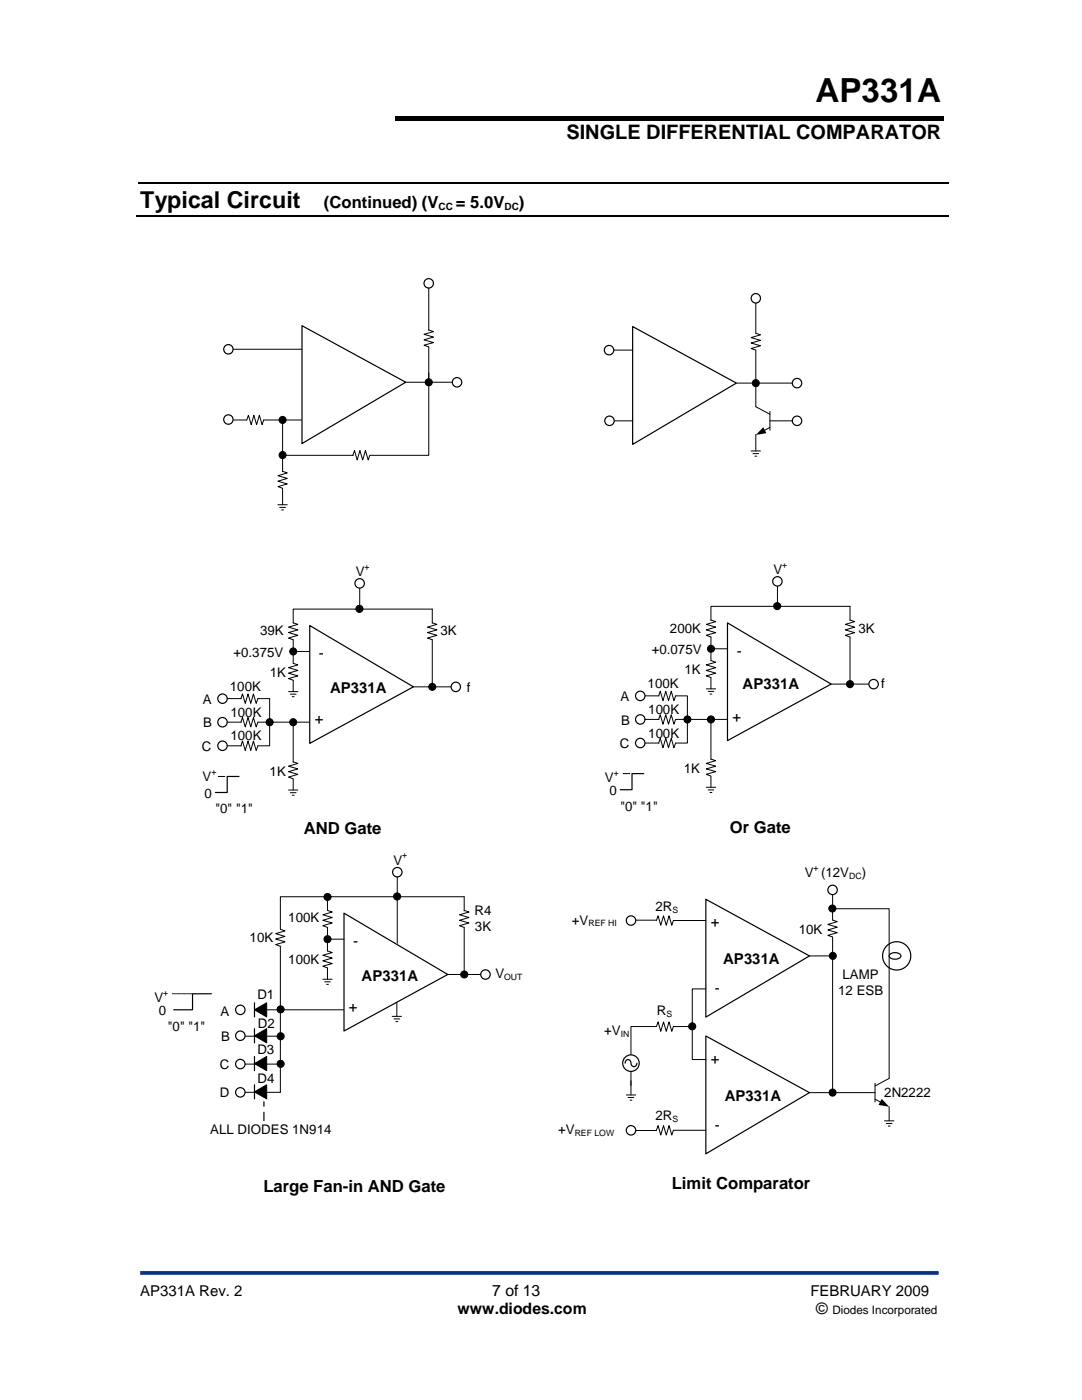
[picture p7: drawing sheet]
<svg xmlns="http://www.w3.org/2000/svg" width="216mm" height="279mm" viewBox="0 0 216 279" stroke-linecap="round" stroke-linejoin="round" font-family="sans-serif">
<path d="M78.8 23.1h109.5v1h-109.5z" fill="#000"/>
<path d="M28 254h159.3" fill="none" stroke="#039" stroke-width=".75" stroke-linecap="butt"/>
<path d="M27.5 36.6h161.8" fill="none" stroke="#000" stroke-width=".32"/>
<path d="M27.3 43.1h162" fill="none" stroke="#000" stroke-width=".34"/>
<path d="M60.3 65l20.7 11.3-20.7 12.2z" fill="none" stroke="#000" stroke-width=".24"/>
<path d="M46.5 69.7h13.8" fill="none" stroke="#000" stroke-width=".2"/>
<circle cx="45.6" cy="69.7" r=".94" fill="#fff"/>
<circle cx="45.6" cy="69.7" r=".94" fill="none" stroke="#000" stroke-width=".24"/>
<path d="M52.6 83.8h7.6" fill="none" stroke="#000" stroke-width=".2"/>
<circle cx="45.6" cy="83.7" r=".94" fill="#fff"/>
<circle cx="45.6" cy="83.7" r=".94" fill="none" stroke="#000" stroke-width=".24"/>
<g fill="none" stroke="#000" stroke-width=".2">
<path d="M80.9 76.3h9.4M85.6 65.8l.9 .4-1.9 .5 1.9 .6-1.9 .5 1.9 .6-1.9 .5 1 .3v7.1"/>
<circle cx="85.5" cy="76.3" r=".71"/>
</g>
<circle cx="85.5" cy="76.3" r=".71" fill="#000"/>
<circle cx="85.5" cy="56.5" r=".94" fill="#fff"/>
<circle cx="85.5" cy="56.5" r=".94" fill="none" stroke="#000" stroke-width=".24"/>
<path d="M85.6 57.5v8.4M56.4 97.5v3.2M55.5 100.7h1.8M55.8 101.3h1.2M56.2 101.8h.4" fill="none" stroke="#000" stroke-width=".2"/>
<circle cx="91.2" cy="76.3" r=".94" fill="#fff"/>
<circle cx="91.2" cy="76.3" r=".94" fill="none" stroke="#000" stroke-width=".24"/>
<g fill="none" stroke="#000" stroke-width=".2">
<path d="M85.6 74.4v16.5h-11.8l-.3 .9-.6-1.9-.5 1.9-.6-1.9-.5 1.9-.6-1.9-.3 1M147 76.5h11.3M46.6 83.8h2.6l.4-.9 .5 1.9 .6-1.9 .5 1.9 .6-1.9 .5 1.9 .3-1M56.4 94.1l.9 .3-1.8 .5 1.8 .6-1.8 .5 1.8 .6-1.8 .5 .9 .4M56.4 83.9v10.2M56.4 90.9h14.1"/>
<circle cx="56.4" cy="90.8" r=".7"/>
<circle cx="56.4" cy="83.8" r=".7"/>
</g>
<g fill="#000">
<circle cx="56.4" cy="90.8" r=".7"/>
<circle cx="56.4" cy="83.8" r=".7"/>
</g>
<circle cx="159" cy="76.5" r=".94" fill="#fff"/>
<circle cx="159" cy="76.5" r=".94" fill="none" stroke="#000" stroke-width=".24"/>
<circle cx="150.8" cy="76.5" r=".7" fill="#000"/>
<g fill="none" stroke="#000" stroke-width=".2">
<path d="M150.8 60.5v6l.9 .3-1.8 .6 1.8 .5-1.8 .6 1.8 .5-1.8 .6 .9 .3v11.3"/>
<circle cx="150.8" cy="76.5" r=".7"/>
</g>
<circle cx="150.8" cy="59.5" r=".94" fill="#fff"/>
<circle cx="150.8" cy="59.5" r=".94" fill="none" stroke="#000" stroke-width=".24"/>
<path d="M122.4 69.9h3.8" fill="none" stroke="#000" stroke-width=".2"/>
<circle cx="121.5" cy="69.9" r=".94" fill="#fff"/>
<circle cx="121.5" cy="69.9" r=".94" fill="none" stroke="#000" stroke-width=".24"/>
<path d="M122.5 84h3.7" fill="none" stroke="#000" stroke-width=".2"/>
<circle cx="121.6" cy="84" r=".94" fill="#fff"/>
<g fill="none" stroke="#000" stroke-width=".24">
<path d="M126.2 65.2l20.7 11.3-20.7 12.2z"/>
<circle cx="121.6" cy="84" r=".94"/>
</g>
<path d="M153.6 84h4.7" fill="none" stroke="#000" stroke-width=".2"/>
<circle cx="159" cy="84" r=".94" fill="#fff"/>
<circle cx="159" cy="84" r=".94" fill="none" stroke="#000" stroke-width=".24"/>
<path d="M149.9 90h1.8M150.2 90.5h1.2M150.6 91h.4M150.8 86.7v3.3M150.8 81.2l2.8 1.5M153.6 82.1v3.8M153.6 85.3l-1.1 .6M82.5 137.1h7.5" fill="none" stroke="#000" stroke-width=".2"/>
<path d="M152.3 85.3l.6 1.1-2.1 .4z" fill="#000"/>
<circle cx="91" cy="137.1" r=".94" fill="#fff"/>
<circle cx="91" cy="137.1" r=".94" fill="none" stroke="#000" stroke-width=".24"/>
<circle cx="86.3" cy="137.1" r=".7" fill="#000"/>
<g fill="none" stroke="#000" stroke-width=".2">
<path d="M86.3 124.3l.9 .3-1.9 .6 1.9 .5-1.9 .5 1.9 .6-1.9 .5 1 .4v9.4M86.3 121.6v2.8M51.5 144.1h10.2"/>
<circle cx="86.3" cy="137.1" r=".7"/>
</g>
<circle cx="44.4" cy="144.1" r=".94" fill="#fff"/>
<g fill="none" stroke="#000" stroke-width=".24">
<path d="M61.8 124.8l20.7 12.3-20.7 11.3z"/>
<circle cx="44.4" cy="144.1" r=".94"/>
</g>
<g fill="none" stroke="#000" stroke-width=".2">
<path d="M71.8 116.5v5M48.1 139.4l.3-.9 .5 1.9 .6-1.9 .5 1.9 .6-1.9 .5 1.9 .4-1M58.5 124.3l.9 .3-1.8 .6 1.8 .5-1.8 .5 1.8 .6-1.8 .5 .9 .4v4.7l.9 .3-1.8 .5 1.8 .6-1.8 .5 1.8 .6-1.8 .5 .9 .4M58.5 130h3.3M86.3 121.6h-27.8v2.8M48.1 144.1l.3-.9 .5 1.9 .6-1.9 .5 1.9 .6-1.9 .5 1.9 .4-1"/>
<circle cx="58.5" cy="130" r=".7"/>
<circle cx="71.7" cy="121.5" r=".71"/>
</g>
<g fill="#000">
<circle cx="58.5" cy="130" r=".7"/>
<circle cx="71.7" cy="121.5" r=".71"/>
</g>
<circle cx="71.8" cy="116.4" r=".94" fill="#fff"/>
<circle cx="71.8" cy="116.4" r=".94" fill="none" stroke="#000" stroke-width=".24"/>
<g fill="none" stroke="#000" stroke-width=".2">
<path d="M45.3 139.4h2.9M51.5 139.4h2.3v9.4h-2.3l-.4 1-.5-1.9-.6 1.9-.5-1.9-.6 1.9-.5-1.9-.3 .9M57.6 138h1.8M57.9 138.5h1.2M58.3 139h.4M58.5 135.8v2.2M45.3 144.1h2.9M45.3 148.8h2.9M57.6 157.7h1.8M57.9 158.2h1.2M58.3 158.7h.4M58.5 152l.9 .4-1.8 .5 1.8 .6-1.8 .5 1.8 .5-1.8 .6 .9 .3v2.3"/>
<path d="M58.5 144.1v8"/>
<circle cx="53.8" cy="144.1" r=".7"/>
<circle cx="58.5" cy="144.1" r=".7"/>
</g>
<g fill="#000">
<circle cx="53.8" cy="144.1" r=".7"/>
<circle cx="58.5" cy="144.1" r=".7"/>
</g>
<circle cx="44.4" cy="148.8" r=".94" fill="#fff"/>
<circle cx="44.4" cy="148.8" r=".94" fill="none" stroke="#000" stroke-width=".24"/>
<circle cx="44.4" cy="139.4" r=".94" fill="#fff"/>
<g fill="none" stroke="#000" stroke-width=".24">
<path d="M47.7 155h-2.4v3.2h-2.3"/>
<circle cx="44.4" cy="139.4" r=".94"/>
</g>
<path d="M165.8 136.5h7.6M43.6 155h1.3" fill="none" stroke="#000" stroke-width=".2"/>
<circle cx="174.3" cy="136.5" r=".94" fill="#fff"/>
<circle cx="174.3" cy="136.5" r=".94" fill="none" stroke="#000" stroke-width=".24"/>
<circle cx="169.6" cy="136.5" r=".7" fill="#000"/>
<g fill="none" stroke="#000" stroke-width=".2">
<path d="M169.6 123.7l.9 .4-1.8 .5 1.8 .6-1.8 .5 1.8 .6-1.8 .5 .9 .3v9.4M169.6 121v2.8M134.8 143.6h10.3"/>
<circle cx="169.6" cy="136.5" r=".7"/>
</g>
<circle cx="127.8" cy="143.6" r=".94" fill="#fff"/>
<g fill="none" stroke="#000" stroke-width=".24">
<path d="M145.2 124.3l20.6 12.2-20.6 11.3z"/>
<circle cx="127.8" cy="143.6" r=".94"/>
</g>
<g fill="none" stroke="#000" stroke-width=".2">
<path d="M155.1 116.1v4.8M131.4 138.9l.3-1 .6 1.9 .5-1.9 .6 1.9 .5-1.9 .6 1.9 .3-.9M141.9 129.5h3.3M141.9 123.7l.9 .4-1.9 .5 1.9 .6-1.9 .5 1.9 .6-1.9 .5 1 .3v4.7l.9 .4-1.9 .5 1.9 .5-1.9 .6 1.9 .5-1.9 .6 1 .3M169.6 121h-27.7v2.8M131.4 143.6l.3-1 .6 1.9 .5-1.9 .6 1.9 .5-1.9 .6 1.9 .3-.9"/>
<circle cx="141.9" cy="129.5" r=".7"/>
<circle cx="155.1" cy="121" r=".71"/>
</g>
<g fill="#000">
<circle cx="141.9" cy="129.5" r=".7"/>
<circle cx="155.1" cy="121" r=".71"/>
</g>
<circle cx="155.1" cy="116" r=".94" fill="#fff"/>
<circle cx="155.1" cy="116" r=".94" fill="none" stroke="#000" stroke-width=".24"/>
<g fill="none" stroke="#000" stroke-width=".2">
<path d="M128.7 138.9h2.8M134.8 138.9h2.4v9.4h-2.4l-.3 .9-.6-1.9-.5 1.9-.6-1.9-.5 1.9-.6-1.9-.3 1M140.9 137.5h1.9M141.3 138h1.1M141.7 138.5h.3M141.9 135.2v2.3M128.7 143.6h2.8M128.7 148.3h2.8M140.9 157.1h1.9M141.3 157.6h1.1M141.7 158.2h.3M141.9 151.5l.9 .3-1.9 .6 1.9 .5-1.9 .6 1.9 .5-1.9 .5 1 .4v2.2"/>
<path d="M141.9 143.6v8"/>
<circle cx="137.2" cy="143.6" r=".7"/>
<circle cx="141.9" cy="143.6" r=".71"/>
</g>
<g fill="#000">
<circle cx="137.2" cy="143.6" r=".7"/>
<circle cx="141.9" cy="143.6" r=".71"/>
</g>
<circle cx="127.8" cy="148.3" r=".94" fill="#fff"/>
<circle cx="127.8" cy="148.3" r=".94" fill="none" stroke="#000" stroke-width=".24"/>
<circle cx="127.8" cy="138.9" r=".94" fill="#fff"/>
<g fill="none" stroke="#000" stroke-width=".24">
<path d="M128.5 154.4h-2.4v3.2h-2.3"/>
<circle cx="127.8" cy="138.9" r=".94"/>
</g>
<path d="M124.3 154.4h1.3M89.3 194.5h6.6" fill="none" stroke="#000" stroke-width=".2"/>
<circle cx="96.9" cy="194.5" r=".94" fill="#fff"/>
<g fill="none" stroke="#000" stroke-width=".24">
<path d="M68.6 182.2l20.7 12.3-20.7 11.3z"/>
<circle cx="96.9" cy="194.5" r=".94"/>
</g>
<g fill="#000">
<circle cx="79.2" cy="178.9" r=".71"/>
<circle cx="65.3" cy="187.4" r=".7"/>
<circle cx="92.6" cy="194.5" r=".71"/>
</g>
<g fill="none" stroke="#000" stroke-width=".2">
<path d="M79.3 174.2v14.1M65.3 187.4h3.3M92.6 181.7l1 .3-1.9 .6 1.9 .5-1.9 .6 1.9 .5-1.9 .5 .9 .4v9.4M92.6 181.8v-2.8h-27.3v2.7l1 .3-1.9 .6 1.9 .5-1.9 .6 1.9 .5-1.9 .5 .9 .4v4.7l1 .3-1.9 .5 1.9 .6-1.9 .5 1.9 .6-1.9 .5 .9 .4M52.2 201.5h16.4"/>
<circle cx="79.2" cy="178.9" r=".71"/>
<circle cx="65.3" cy="187.4" r=".7"/>
<circle cx="92.6" cy="194.5" r=".71"/>
</g>
<circle cx="79.3" cy="174.1" r=".94" fill="#fff"/>
<g fill="none" stroke="#000" stroke-width=".24">
<path d="M42.2 198.3h-3.8v3.2h-3.8M50.8 200.1v2.8M50.8 205.3v2.8M50.8 210.8v2.9M50.8 216.5v2.8"/>
<circle cx="79.3" cy="174.1" r=".94"/>
</g>
<g fill="none" stroke="#000" stroke-width=".2">
<path d="M65.3 179h-9.4v6.5l1 .3-1.9 .5 1.9 .6-1.9 .5 1.9 .6-1.9 .5 .9 .3v29.2h-7M64.4 195.4h1.9M64.8 195.9h1.1M65.2 196.4h.3M65.3 193.2v2.2M48.9 206.8h7.1M48.9 212.4h7.1M50.8 201.5l2.4-1.4v2.8zM50.8 206.7l2.4-1.4v2.8zM50.8 212.3l2.4-1.5v2.9zM50.8 217.9l2.4-1.4v2.8z"/>
<circle cx="56" cy="201.4" r=".7"/>
<circle cx="56" cy="212.3" r=".71"/>
<circle cx="56" cy="206.8" r=".71"/>
</g>
<g fill="#000">
<path d="M50.8 201.5l2.4-1.4v2.8zM50.8 206.7l2.4-1.4v2.8zM50.8 212.3l2.4-1.5v2.9zM50.8 217.9l2.4-1.4v2.8z"/>
<circle cx="56" cy="201.4" r=".7"/>
<circle cx="56" cy="212.3" r=".71"/>
<circle cx="56" cy="206.8" r=".71"/>
</g>
<path d="M34.4 198.3h4" fill="none" stroke="#000" stroke-width=".2" stroke-dasharray=".1 .2"/>
<circle cx="48" cy="201.5" r=".94" fill="#fff"/>
<circle cx="48" cy="201.5" r=".94" fill="none" stroke="#000" stroke-width=".24"/>
<circle cx="48" cy="206.7" r=".94" fill="#fff"/>
<circle cx="48" cy="206.7" r=".94" fill="none" stroke="#000" stroke-width=".24"/>
<circle cx="48" cy="212.4" r=".94" fill="#fff"/>
<circle cx="48" cy="212.4" r=".94" fill="none" stroke="#000" stroke-width=".24"/>
<circle cx="48" cy="218" r=".94" fill="#fff"/>
<g fill="none" stroke="#000" stroke-width=".24">
<path d="M140.8 179.5l20.7 11.3-20.7 12.2zM140.8 206.8l20.7 11.3-20.7 12.2z"/>
<circle cx="48" cy="218" r=".94"/>
</g>
<path d="M52.7 223.6v-3.7" fill="none" stroke="#000" stroke-width=".24" stroke-dasharray="1.7 1.2"/>
<g fill="#000">
<circle cx="65.3" cy="179" r=".71"/>
<circle cx="166.1" cy="181.3" r=".7"/>
<circle cx="166.2" cy="190.8" r=".7"/>
</g>
<g fill="none" stroke="#000" stroke-width=".2">
<path d="M166.1 178.5v5.1l1 .3-1.9 .6 1.9 .5-1.9 .6 1.9 .5-1.9 .6 .9 .3v31.1M161.4 190.8h4.7M166.7 181.4h10.7v33.8M78.3 202.8h1.8M78.6 203.3h1.2M79 203.9h.4M79.2 200v2.8M161.4 218.1h13.2"/>
<circle cx="65.3" cy="179" r=".71"/>
<circle cx="166.1" cy="181.3" r=".7"/>
<circle cx="166.2" cy="190.8" r=".7"/>
</g>
<circle cx="166.1" cy="177.6" r=".94" fill="#fff"/>
<g fill="none" stroke="#000" stroke-width=".24">
<circle cx="166.1" cy="177.6" r=".94"/>
<circle cx="178.9" cy="190.8" r="2.82"/>
</g>
<g fill="#000">
<path d="M175.9 219.3l1.5 1.6-2.1-.4z"/>
<circle cx="166.1" cy="218" r=".7"/>
</g>
<g fill="none" stroke="#000" stroke-width=".2">
<path d="M174.6 216.2v3.7M174.6 219.4l1.2 .6M177.4 215.2l-2.8 1.5M176.5 223.7h1.9M176.8 224.2h1.2M177.2 224.7h.4M177.4 220.9v2.8"/>
<circle cx="166.1" cy="218" r=".7"/>
</g>
<path d="M177.5 190.5a1.49 1.49 0 0 1 2.3 .3 1.38 1.38 0 0 1-2.4 0z" fill-rule="evenodd" fill="#fff"/>
<path d="M177.5 190.5a1.49 1.49 0 0 1 2.3 .3 1.38 1.38 0 0 1-2.4 0z" fill="none" stroke="#000" stroke-width=".24"/>
<path d="M126.9 183.6h4.1M131 183.7l.3-.9 .5 1.9 .6-1.9 .5 1.9 .6-1.9 .5 1.9 .4-1h6.4M140.8 197.4h-2.7v14.1h2.7M138.4 204.9h-4l-.4 .9-.5-1.9-.6 1.9-.5-1.9-.6 1.9-.5-1.9-.3 1h-5.1v5.6M126.9 225.6h4.1M131 225.6l.3-1 .5 1.9 .6-1.9 .5 1.9 .6-1.9 .5 1.9 .4-.9h6.4" fill="none" stroke="#000" stroke-width=".2"/>
<circle cx="125.9" cy="183.7" r=".94" fill="#fff"/>
<circle cx="125.9" cy="183.7" r=".94" fill="none" stroke="#000" stroke-width=".24"/>
<circle cx="125.9" cy="225.6" r=".94" fill="#fff"/>
<circle cx="125.9" cy="225.6" r=".94" fill="none" stroke="#000" stroke-width=".24"/>
<circle cx="125.9" cy="212.2" r="1.65" fill="#fff"/>
<g fill="none" stroke="#000" stroke-width=".24">
<path d="M124.7 212.2a.6 .6 0 0 1 .6-.7 .6 .6 0 0 1 .6 .7 .6 .6 0 0 0 .6 .7 .6 .6 0 0 0 .6-.7"/>
<circle cx="125.9" cy="212.2" r="1.65"/>
</g>
<g fill="none" stroke="#000" stroke-width=".2">
<path d="M125 218.5h1.9M125.3 219h1.2M125.7 219.6h.4M125.9 213.8v4.7"/>
<circle cx="138.1" cy="204.8" r=".71"/>
</g>
<circle cx="138.1" cy="204.8" r=".71" fill="#000"/>
<text font-size="6.6" x="162.7" y="20.4">AP331A</text>
<text font-size="4.6" x="28" y="41.5">Typical Circuit</text>
<text font-size="4" x="113" y="27.8">SINGLE DIFFERENTIAL COMPARATOR</text>
<g font-size="3.3">
<text x="64.6" y="41.5">(Continued) (V</text>
<text x="91" y="41.5">= 5.0V</text>
<text x="103.5" y="41.5">)</text>
<text x="60.6" y="166.5">AND Gate</text>
<text x="145.6" y="166.2">Or Gate</text>
<text x="52.6" y="237.8">Large Fan-in AND Gate</text>
<text x="134" y="237.4">Limit Comparator</text>
</g>
<g font-size="3.1">
<text x="91.3" y="262.3">www.diodes.com</text>
<text x="98.2" y="258.7">7 of 13</text>
<text x="162.9" y="262.3">©</text>
</g>
<g font-size="3">
<text x="63.6" y="131.4">-</text>
<text x="147" y="130.8">-</text>
<text x="148.2" y="137.5">AP331A</text>
<text x="65.8" y="138.3">AP331A</text>
<text x="146.2" y="144">+</text>
<text x="62.8" y="144.5">+</text>
<text x="141.8" y="185.1">+</text>
<text x="70.5" y="188.8">-</text>
<text x="72.2" y="195.7">AP331A</text>
<text x="144.3" y="192.4">AP331A</text>
<text x="69.6" y="202">+</text>
<text x="142.7" y="198.2">-</text>
<text x="141.8" y="212.3">+</text>
<text x="144.6" y="219.7">AP331A</text>
<text x="142.7" y="225.5">-</text>
<text x="28" y="258.7">AP331A Rev. 2</text>
<text x="161.7" y="258.7">FEBRUARY 2009</text>
</g>
<g font-size="2.6">
<text x="71" y="115">V</text>
<text x="154.3" y="114.6">V</text>
<text x="46.6" y="131">+0.375V</text>
<text x="51.9" y="126.8">39K</text>
<text x="87.9" y="126.8">3K</text>
<text x="130" y="130.5">+0.075V</text>
<text x="133.7" y="126.3">200K</text>
<text x="171.3" y="126.3">3K</text>
<text x="45.9" y="137.9">100K</text>
<text x="53.8" y="135">1K</text>
<text x="129.2" y="137.3">100K</text>
<text x="136.6" y="134.5">1K</text>
<text x="175.8" y="137.3">f</text>
<text x="40.4" y="140.4">A</text>
<text x="46" y="143">100K</text>
<text x="93.2" y="138.1">f</text>
<text x="123.8" y="139.9">A</text>
<text x="129.3" y="142.5">100K</text>
<text x="40.3" y="149.9">C</text>
<text x="40.6" y="145.2">B</text>
<text x="46" y="147.7">100K</text>
<text x="123.7" y="149.3">C</text>
<text x="123.9" y="144.6">B</text>
<text x="129.3" y="147.2">100K</text>
<text x="40.4" y="155.9">V</text>
<text x="53.8" y="154.8">1K</text>
<text x="136.5" y="154.2">1K</text>
<text x="40.8" y="159.3">0</text>
<text x="120.7" y="156.1">V</text>
<text x="121.6" y="158.7">0</text>
<text x="123.8" y="161.8">&quot;0&quot; &quot;1&quot;</text>
<text x="43" y="162.3">&quot;0&quot; &quot;1&quot;</text>
<text x="78.5" y="172.6">V</text>
<text x="160.6" y="175.1">V (12V</text>
<text x="171.9" y="175.1">)</text>
<text x="57.5" y="184">100K</text>
<text x="94.7" y="182.6">R4</text>
<text x="94.8" y="185.8">3K</text>
<text x="114.1" y="184.5">+V</text>
<text x="130.8" y="181.9">2R</text>
<text x="49.8" y="188">10K</text>
<text x="159.4" y="186.4">10K</text>
<text x="57.5" y="192.4">100K</text>
<text x="98.8" y="195.3">V</text>
<text x="168.1" y="195.3">LAMP</text>
<text x="30.8" y="200.1">V</text>
<text x="31.7" y="202.6">0</text>
<text x="44" y="202.8">A</text>
<text x="51.4" y="199.4">D1</text>
<text x="131.1" y="202.6">R</text>
<text x="167.2" y="198.5">12 ESB</text>
<text x="33.5" y="205.7">&quot;0&quot; &quot;1&quot;</text>
<text x="44.1" y="207.7">B</text>
<text x="51.5" y="205.3">D2</text>
<text x="120.5" y="206.6">+V</text>
<text x="43.9" y="213.3">C</text>
<text x="51.4" y="210.4">D3</text>
<text x="43.9" y="219">D</text>
<text x="51.4" y="216.1">D4</text>
<text x="176.4" y="218.8">2N2222</text>
<text x="42" y="226.3">ALL DIODES 1N914</text>
<text x="111.4" y="226.4">+V</text>
<text x="130.8" y="223.5">2R</text>
</g>
<text font-size="2.3" x="166.1" y="262.3">Diodes Incorporated</text>
<g font-size="2">
<text x="87.5" y="41.8">CC</text>
<text x="100.7" y="41.8">DC</text>
</g>
<g font-size="1.7">
<text x="72.7" y="113.7">+</text>
<text x="156.1" y="113.3">+</text>
<text x="42.2" y="154.6">+</text>
<text x="122.5" y="154.9">+</text>
<text x="80.3" y="171.3">+</text>
<text x="162.3" y="173.8">+</text>
<text x="169.4" y="175.5">DC</text>
<text x="117.4" y="184.9">REF HI</text>
<text x="134.2" y="182.3">S</text>
<text x="100.6" y="195.6">OUT</text>
<text x="32.6" y="198.8">+</text>
<text x="133" y="203">S</text>
<text x="123.9" y="207">IN</text>
<text x="114.7" y="226.7">REF LOW</text>
<text x="134.2" y="223.9">S</text>
</g>
</svg>
